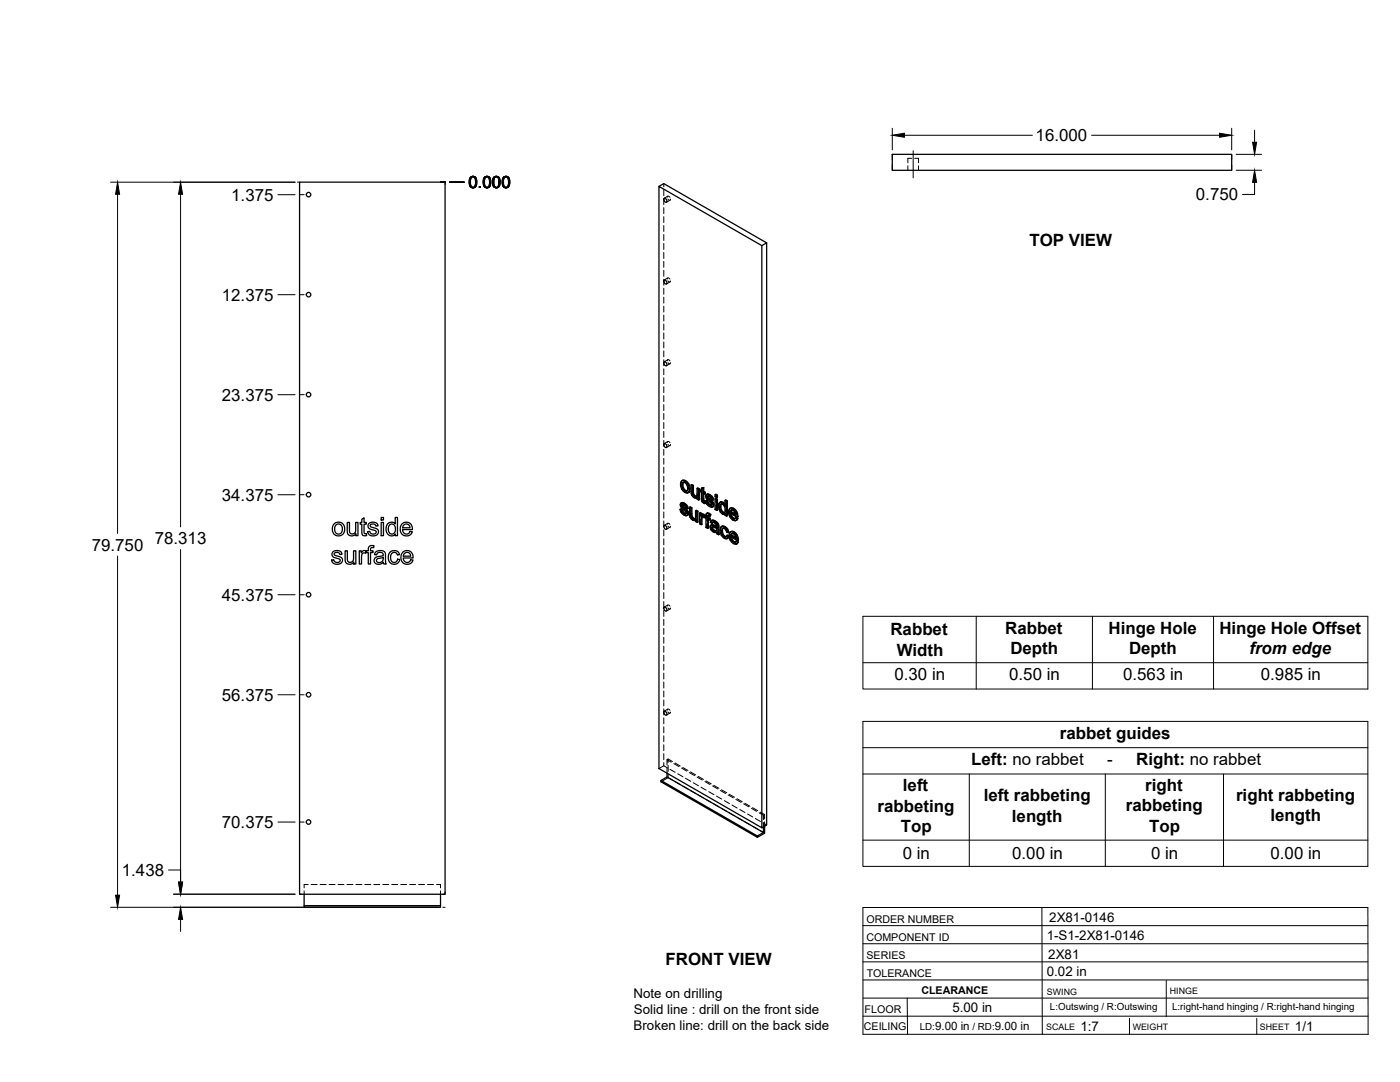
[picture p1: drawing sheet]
<svg xmlns="http://www.w3.org/2000/svg" width="559mm" height="432mm" viewBox="0 0 559 432" stroke-linecap="round" stroke-linejoin="round" font-family="sans-serif">
<!-- layer: Visible -->
<g fill="none" stroke="#000" stroke-width=".51">
<path d="M119.6 72.7h58.1v284.2h-58.1zM263 74.4l41.1 23.6v232.3l-41.1-23.6zM263 74.4l1.9-1.1 41.1 23.6M265.1 79.1a.93 .93 0 0 1 .9 .6 .93 .93 0 0 1-.2 1l-.8-.8zM356.2 61.6h135.4v6.4h-135.4zM304.1 98l1.9-1.1v232.3l-1.9 1.1M265.1 111.8a.93 .93 0 0 1 .9 .5 .93 .93 0 0 1-.2 1.1l-.8-.9zM265.1 144.4a.93 .93 0 0 1 .9 .5 .93 .93 0 0 1-.2 1.1l-.8-.9zM265.1 177a.93 .93 0 0 1 .9 .6 .93 .93 0 0 1-.2 1l-.8-.8zM272.2 191.8l.9-.2 .6 .2zM272.2 191.8l-.6 1.1 .5 2.3 .7 .9 1 .6h.8l.3-.3M272.3 193.6l.3 1.5"/>
<path d="M272.6 195.1l.3-.2 .8 .8-.3 .2zM272.8 192.5l-.2 .9M272.9 194.9l-.3-1.5-.3 .1 .2-.8 .5-.2 .9 .5 .5 1.4-.2 1.5h-.8M273.4 192l1 1a1.92 1.92 0 0 1 1 2M273.7 195.7l.5 .2M273.7 191.8l1.2 1.3M274.6 193.3l.5 1.9 .3-.2-.2 1.2M275.1 195.2l-.2 1.2 .3-.2-.6 .5M275.8 193.5l.7 .4 .3-.2v3.2M276.5 193.9v3.2l.3-.2 .3 .6M276.5 197.1l.3 .6 .3-.2 .5 .4M276.8 197.7l.4 .4h.9l-.3 .1"/>
<path d="M276.8 193.7l-.6-.3-.4 .1v2.9l.3 1.1 .8 1a.97 .97 0 0 0 1.4 .1v.6l.5 .4M277.2 198.1l.6 .1M278.2 194.9l.6 .4 .4-.2v4.3l-.4 .2v-4.3M278.3 198.6l-.3 .2M279.2 195.1l-.7-.4-.3 .2v2.6l-.4 .7M280 195.5l-.5 .1v.6l.5 .3v3.3l.6 .8 .7 .4 .3-.2-.1-.7-.6 .1M280 194.8l.9-.2v1.5M280.6 194.8v1.5l.3-.2 .6 .3M280.6 196.3l.6 .3 .3-.2v.6l-.3 .2v-.6M280.6 199.8l.7 .2M280.7 200l.8 .1M280.9 194.6l-.9 .2v1.1l-.5-.3"/>
<path d="M280.9 197v2.6M281.2 197.2l-.6-.4v2.9l.4 .1M281.6 199.9l.6 .2M282.1 197.3l1.3 .1M282.3 198.3l.6 .5M282.4 198.6l.2 .3a1.49 1.49 0 0 1 1.6 1l.2 .2M282.4 197.2l-.4 .2M282.5 197.4l.5 .2 .4-.2 .7 .6M282.5 199.9l-.6-.2-.3 .2 .4 1.2 .9 .9a1.24 1.24 0 0 0 1.6 .2M282.6 198.9l1.5 1.4 .3-.2 .4 .7M282.6 198v.1M282.7 198.4l-.1-.3-.3 .2 .1-.2 1 .3 .5 1 .6 .2"/>
<path d="M282.8 197.2l-.9 .3-.2 .9 .5 .9 1.7 1.7-.1 .7M283 197.6l.8 .6 .3-.2 .5 .7M283.8 198.2l.5 .7 .3-.2 .2 .8-.3 .1-.2-.7M285.4 199.1l.3-.2 .7 .3-.4 .2zM285.4 197.4l.3-.2 .7 .4-.4 .2zM285.4 199.1v4.2l.6 .4M285.4 197.4v.8l.6 .4M286.4 199.2v4.3l-.4 .2v-4.3M286.4 197.6v.8l-.4 .2v-.8M289.4 199.7l.6 .3 .3-.1v5.9l-.3 .2v-6M290.3 199.9l-.6-.4-.3 .2v2.1l-.5-.7M133.5 209l1.4-.6 1.8 .5 .8 1.3-.1 2.1-1 1.3-2 .2-1.1-.6-.6-1.8a2.86 2.86 0 0 1 .8-2.4z"/>
<path d="M134 209.6l1.3-.5 1.1 .9 .2 1.9-.9 1.1h-1.2l-.7-.6-.2-1.5zM137.8 219.8h.8l.1 3.8a1.32 1.32 0 0 0 1.7 .7 1.32 1.32 0 0 0 .7-1.7v-2.8h.9v5.3h-.8v-.8a1.87 1.87 0 0 1-2.2 .9 1.87 1.87 0 0 1-1.2-2.1zM138.6 208.5h.9v3.8a1.31 1.31 0 0 0 1.7 .7 1.31 1.31 0 0 0 .8-1.7v-2.8h.9v5.3h-.8v-.8a1.87 1.87 0 0 1-2.3 .8 1.87 1.87 0 0 1-1.2-2zM143.4 219.8h.8v.8a1.27 1.27 0 0 1 2-.6l.8-.2v-.9a1.5 1.5 0 0 1 2.3-1.1l-.1 .8a.82 .82 0 0 0-.9-.1 .82 .82 0 0 0-.4 .8v.5h1v.7h-1v4.6h-.9v-4.6h-.8v-.4l-.2 .7-.9-.2-.6 .5-.2 4h-.9zM144.4 207.2l.9-.5v1.8h.9v.7h-.9v3.3l.2 .4 .7 .1 .1 .7h-1.2l-.6-.4-.1-4.1h-.6v-.7h.6zM147.2 209l1.4-.6a1.81 1.81 0 0 1 2.3 1.4l-.9 .2a1.19 1.19 0 0 0-1.1-.9 1.19 1.19 0 0 0-1.2 .8l.4 .4 2.6 1a1.81 1.81 0 0 1-.2 2.2 1.81 1.81 0 0 1-2.2 .3l-1-.4-.6-1.2 .9-.2 .2 .7 .7 .4 1.4-.2a.75 .75 0 0 0 .2-.9 .75 .75 0 0 0-.9-.4l-1.2-.4a1.36 1.36 0 0 1-.8-2.2zM152.1 208.5h1v5.3h-1zM152.1 206.5h1v1h-1zM154.7 209.1l1.2-.7a1.81 1.81 0 0 1 1.9 .7v-2.6h.8v7.3h-.8v-.7a2.17 2.17 0 0 1-2.6 .5 2.17 2.17 0 0 1-1.1-2.5zM155.5 209.5l1.2-.4 .9 .9 .2 1.8-.8 1.2h-1.1l-.7-.8-.2-1.7zM160.4 209.1l1.1-.6h1.4l1 .6 .6 1.2 .1 1h-3.9l.3 1.1 .6 .6a1.44 1.44 0 0 0 2-.9l1 .1-.4 .8-1.2 .8h-1.5l-1.1-.6-.5-.8-.2-1.2 .2-1.1zM161.2 209.5l.6-.3h1l.6 .5 .3 .9h-3z"/>
<path d="M265.1 209.7a.93 .93 0 0 1 .9 .5 .93 .93 0 0 1-.2 1.1l-.8-.9zM271.4 203.3l.6 .2M271.9 200.7l1.3 .1M272 203.5l.4-.2 .2 .9-.3 .1zM272.1 201.7l.7 .5M272.2 202l.2 .4a1.49 1.49 0 0 1 1.6 .9l.3 .2M272.3 200.6l-.5 .2M272.3 204.3l.7 .7h.8M272.3 200.8l.6 .2 .3-.2 .8 .6M272.4 203.3l-.7-.2-.3 .2 .5 1.3 .8 .8a1.24 1.24 0 0 0 1.6 .2M272.4 202.4l1.5 1.3 .4-.2 .4 .7M272.5 201.4l-.1 .1"/>
<path d="M272.5 201.8l-.1-.3-.3 .2 .1-.2 1 .3 .5 1 .7 .3M272.6 204.2l.7 .6M272.7 200.6l-.9 .2-.3 .9 .6 1.1 1.6 1.6-.1 .7M272.9 201l.7 .6 .4-.2 .5 .7M273 205l.6 .1M273.6 201.6l.6 .7 .3-.2 .2 .8-.3 .2-.2-.8M273.7 205.1h-.1M273.9 203.7l.4 .6 .4-.1 .1 .7M274.3 204.3l.2 .8 .3-.2-.2 .6M274.5 205.1l-.2 .5 .3-.1-.4 .3M275.2 202.4l.7 .4 .3-.2v3.2M275.9 202.8v3.1l.3-.1 .3 .6"/>
<path d="M275.9 206l.3 .6 .3-.2 .4 .4M276.2 206.6l.4 .4h.9M276.2 202.6l-.7-.3-.3 .1v3.1l.3 1 .8 .9a.97 .97 0 0 0 1.4 .1M276.6 207l.6 .2M277.5 207l-.3 .2M277.6 203.8l.7 .4 .3-.2v4.3l-.3 .2v-4.3M277.7 207.5v.7l.6 .3M277.7 207.6l-.2 .1M278.6 204l-.7-.4-.3 .2v2.7l-.4 .7M279.2 204.7l.6 .4 .3-.2v.5l.4-.2M279.8 205.1v.6l.7-.5 .4 .1M280 206.4l.2 2.8-.3 .2v-2.2"/>
<path d="M280.1 204.9l-.6-.3-.3 .1v4.3l.7 .4M280.2 205.4l.7-.1 .6 .4M280.3 206.1v.1M280.6 205.4l.6 .5M281 206.6l-.8-.5-.2 .3 .3-.2-.1 .8M281.2 200.3l.1 .7M281.2 206.5l.6 .3v3.7l.6 .4M281.2 206.5v-.4l-.2 .5M281.2 206.5l-.2 .1M282.2 204.9h.9l.6 .4M282.2 200.1l.3-.2 .3 .8-.3 .2zM282.4 206.6l.7 .4 .3-.2v.6l-.3 .2v-.6"/>
<path d="M282.5 204.7l-.5 .2M282.5 200.9l.7 .6h.8M282.7 207.3v3.4l-.3 .2v-3.8l.7 .5M282.7 205.7v.7M282.8 205.1l.6 .4 .3-.2-.4 .8 .1-.6M282.8 200.7l.7 .7M283.1 204.9l-.6-.2-.5 .3-.2 1.2-.6-.3 .6-.1M283.2 201.5l.6 .2M283.3 206.1a.45 .45 0 0 0-.5-.5 .45 .45 0 0 0-.4 .6v.4l.3-.2 .7 .4M283.8 209.6l.8-.2 1.4 .5M283.9 201.7h-.1M284.1 210.7l.2 .6 .3-.2 .5 .5"/>
<path d="M284.1 200.3l.4 .6 .3-.1 .2 .7M284.2 210.4l-.1 .3 .3-.2 .2 .6M284.2 209.4l-.5 .2M284.3 211.3l.5 .5h1h-1M284.3 210.3l-.1 .1M284.4 207.8l.8 .3 .3-.2 .8 .6M284.4 210.3l.8 .3a.73 .73 0 0 1 .8 .6 .73 .73 0 0 1-.5 .8M284.4 210.3l-.2 .1M284.4 210.3v.2M284.5 200.9l.2 .8 .3-.2-.2 .6M284.5 208.4l-.4 .5 .6-.5 1.2 1a.48 .48 0 0 1 0 .8 .48 .48 0 0 1-.7-.3l-.9-.3M284.6 209.4l-1 .3-.2 1 .8 1.2 1 .6a.64 .64 0 0 1 1 .5l.6 .4"/>
<path d="M284.7 201.7l-.2 .5 .3-.1-.5 .3M284.7 207.6l-.8 .2M285.2 208.1l.8 .6 .3-.2 .4 .5M285.5 207.9l-.8-.3-.9 .3-.3 .5 .6 .5M286 208.7l.4 .5 .3-.2 .2 .7M286.4 209.2l.2 .6 .3-.1 .1 2.9M286.6 209.8l.1 3 .3-.2 .1 .6-.3 .2-.1-.6M287.4 202.4l.3 1.4M287.5 200.4h1.2l.6 .6M287.7 201.3h.7l.7 .8 .3 1.3-.3 1.2M287.7 201.3l-.3 1.1 .3-.2 .3 1.4M287.7 203.8l.3-.2 .8 .8-.5 .1z"/>
<path d="M287.8 201.2l-.1 .1M287.8 200.3l-.5 .2M288 201.2l-.3 1M288.1 212l.3 1.4 .3-.2 .7 .8M288.2 210.1l.9 .2 .3-.2 1 1M288.4 213.4l.7 .8h.8M288.4 200.6l.5 .5h.5M288.4 204.6h.7M288.5 209.9l-.6 .3M288.6 210.8l-.2 1M288.7 200.4l-.9-.1-.7 .3-.3 2.1 1 2 1.1 .6 .5-.2v.6l.6 .3M288.8 204.4l.4 .1"/>
<path d="M289.1 210.3l.8 .7a1.42 1.42 0 0 1 1 1.4l-.3 .2-.5-1.3M289.4 205.1l-.2 .2M289.4 210.1l-.9-.2-.7 .4-.4 1.9 1 2 1 .8h.7M290 213.7l.6 .4M290.6 212.6l-.6-.3-.7-1.2-.8-.3-.4 1.2 .3-.2 .3 1.4M290.6 214.1l.4-.1-.2 .5-.7 .5zM291 214l-.7-.5-.5 .8-.7-.1M291.3 202.9h.9a1.88 1.88 0 0 1 1.8 1.3M291.5 204.3l2 1.2-.5-1.5-.8-.5-.5 .2-.2 .6 .3-.2 1.7 1M291.5 212.3h.9a1.93 1.93 0 0 1 1.9 1.2M291.7 213.6l2 1.2-.5-1.4-.8-.5-.6 .2-.1 .5 .3-.1 1.7 .9M291.8 206.1l.8 .9 .8-.1"/>
<path d="M291.8 205.1l.3 .9M292 203.5l-.2 .6M292 215.5l.8 .8h.8M292 214.4l.3 .9M292.2 212.9l-.2 .6M292.5 203.1l1 .9a1.97 1.97 0 0 1 1 2.1M292.6 207l.6 .1M292.7 212.4l1 1a1.78 1.78 0 0 1 1 1.8v.2M292.8 216.3l.5 .2M292.8 202.9l-.9-.3-.9 .6-.2 1.4 .3 1.2 .7 1.1 1.2 .9 .8-.1 .7-.8M293 212.2l-.9-.2-1 .7-.1 1.2 .3 1.3 .7 1.2 1.1 .7h.8l.8-.8M293.3 207l-.1 .1"/>
<path d="M293.5 216.4l-.2 .1M293.5 206.7l.7 .4M293.7 204.3l.5 1.9 .3-.1-.3 .1M293.7 216l.7 .5M293.9 213.7l.5 1.9 .3-.2-.3 .2M294.2 206.4l-2.8-1.5 .4 1.2 .3-.1 .8 .8M294.4 215.8l-2.8-1.6 .4 1.3 .3-.2 .8 .9M294.5 206.9l-.7 .8M294.5 206.9l-.6-.4-.7 .6M294.7 216.3l-.7 .8M294.7 216.3l-.7-.5-.7 .7M132.8 220.3l1.6-.6a1.74 1.74 0 0 1 2.1 1.5l-.9 .1a1.2 1.2 0 0 0-1.1-.9 1.2 1.2 0 0 0-1.1 .8l.3 .4 2.7 1.1a1.91 1.91 0 0 1-.4 2.2 1.91 1.91 0 0 1-2.3 .2l-1-.7-.3-.9 .8-.1 .3 .6 .6 .4 1.4-.2a.75 .75 0 0 0 .2-.9 .75 .75 0 0 0-.8-.4l-1.3-.4a1.35 1.35 0 0 1-.8-2.2z"/>
<path d="M149.9 220.3l1.6-.6 1.4 .1 .7 .5 .6 4.8h-1l-.2-.7-1.2 .7-1.2 .1-.8-.4-.4-.7a1.74 1.74 0 0 1 2-2l.6-.1a.78 .78 0 0 0 .9-.8 .78 .78 0 0 0-.9-.7l-1.2 .2-.5 .7-.8-.1zM150.5 223.2l2.5-.8a1.61 1.61 0 0 1-.7 1.8 1.61 1.61 0 0 1-1.9-.1zM155.7 220.4l1-.6 1.6 .1 .9 .6 .3 .9-.9 .1a1.43 1.43 0 0 0-1.8-.9 1.43 1.43 0 0 0-.9 1.8l.1 1.1 .7 .8h1.2l.8-1.1 .9 .1-.5 1.1a2.48 2.48 0 0 1-3.2 .3 2.48 2.48 0 0 1-.8-3.2zM160.7 220.4l1-.6h1.5l1 .6 .5 1 .2 1.3h-3.9l.2 1 .8 .7a1.45 1.45 0 0 0 1.9-1l.9 .1-.5 1-.8 .5-1.9 .1-.9-.6-.5-.8-.2-1.2 .2-1.2zM161.5 220.9l.6-.4 1 .1 .6 .6 .2 .8h-2.9zM265.1 242.3a.93 .93 0 0 1 .9 .5 .93 .93 0 0 1-.2 1.1l-.8-.9zM265.1 283.8a.93 .93 0 0 1 .9 .6 .93 .93 0 0 1-.2 1l-.8-.8zM266.2 308.5v1.6l-2.4 1.4v.5l38.5 22.2v-.6l-38.5-22.1M266.2 310.1l38.5 22.1-2.4 1.4M304.7 330v2.2M305.2 329.7v2.8l-2.9 1.7M121.4 356.9v5.2h54.4v-.7h-54.4"/>
<path d="M175.8 356.9v4.5"/>
<circle cx="123.2" cy="77.7" r=".9"/>
<circle cx="123.2" cy="117.6" r=".9"/>
<circle cx="123.2" cy="157.5" r=".9"/>
<circle cx="123.2" cy="197.4" r=".9"/>
<circle cx="123.2" cy="237.3" r=".9"/>
<circle cx="123.2" cy="277.3" r=".9"/>
<circle cx="123.2" cy="328.1" r=".9"/>
</g>
<!-- layer: Hidden -->
<g fill="none" stroke="#000" stroke-width=".4">
<path d="M264.9 73.3v1.2M264.9 75.7v2.4M264.9 79.3v2.4M266.3 78.7l.4-.4 .7 .4M266.5 78.3l-1.4 .8M266.6 79.4l.7 .5 .3-.4M267.4 79.9l-1.4 .8M362.4 66.2v1.8M363.9 63.2h-1.5v1.8M365.1 63.2h1.5v1.8M366.6 66.2v1.8M264.9 82.9v2.4"/>
<path d="M264.9 86.4v2.4M264.9 90v2.4M264.9 93.6v2.4M264.9 97.2v2.3M264.9 100.7v2.4M264.9 104.3v2.4M264.9 107.9v2.4M264.9 111.4v2.4M264.9 115v2.4M264.9 118.6v2.4M266.3 111.4l.4-.5 .7 .5M266.5 110.9l-1.4 .9"/>
<path d="M266.6 112.1l.6 .4 .4-.4M267.4 112.5l-1.4 .8M264.9 122.2v2.3M264.9 125.8v2.3M264.9 129.3v2.4M264.9 132.9v2.4M264.9 136.5v2.3M264.9 140v2.4M264.9 143.6v2.4M264.9 147.2v2.4M264.9 150.7v2.4M264.9 154.3v2.4"/>
<path d="M264.9 157.9v2.4M266.3 144l.4-.5 .7 .5M266.5 143.6l-1.4 .8M266.6 144.7l.6 .5 .4-.5M267.4 145.1l-1.4 .9M264.9 161.5v2.4M264.9 165v2.4M264.9 168.6v2.4M264.9 172.2v2.4M264.9 175.7v2.4M264.9 179.3v2.4M266.3 176.6l.4-.4 .7 .5"/>
<path d="M266.5 176.2l-1.4 .8M266.6 177.3l.6 .5 .4-.4M267.4 177.8l-1.4 .8M264.9 182.9v2.4M264.9 186.5v2.3M264.9 190v2.4M264.9 193.6v2.4M264.9 197.2v2.4M271.9 193.1l.5 1.9-.3 .2M272.4 195l1.3 1.3-.3 .2M272.5 191.6l-.9 1.7M272.8 192.5l-.2 .1"/>
<path d="M272.9 192.4h.8l-.3 .2M273.7 192.4l.8 .9-.3 .2M273.7 196.3l.9 .3-.3 .2M274.5 195.8l-.3 .1M274.5 193.3l.3 1.4-.3 .2M274.8 194.7l-.1 .8-.5 .4M274.9 196.5l-.3 .1M276.2 193.4v3.3l-.3 .2M276.2 196.7l.2 .7-.3 .1M276.4 197.4l.4 .6-.3 .2M276.8 198l.6 .5-.3 .1M277.4 198.5l.8 .2 .4-.3-.3 .2"/>
<path d="M278.1 198.1h.1M278.3 198l-.4 .2M278.4 198.6h-.1M278.4 197.8l-.3 .3M278.5 194.7v2.8l-.4 .5M278.6 198.4v.7l-.3 .1M278.6 199.1l.6 .3M279.8 196l.5 .3-.3 .2M279.8 195.5v.5l-.3 .2M280 195.5l.3 .2M280.3 196.3l.1 3.4-.4 .2M280.3 194.6v1.1l-.3 .2"/>
<path d="M280.4 199.7l.2 .5-.3 .1M280.6 196.8l.3-.2v.4M280.9 196.6l.6 .4M281.9 199.7l.5 1.3-.3 .2M282 197.9l.1 .6-.3 .2M282.1 197.4l-.4 .6M282.1 198.5l.5 .7-.4 .1M282.3 197.2l-.5 .4M282.5 198l.3-.2-.2 .2M282.6 199.2l1.5 1.5-.3 .2M282.7 197.9l-.3 .2M282.8 197.8l.6 .2-.3 .2"/>
<path d="M283.4 198l.6 .5-.3 .2M284 198.5l.2 .7-.3 .2M284.2 199.2l.6 .3M285.7 197.2v.9l-.3 .1M285.7 198.9v1.5M285.7 198.1l.7 .3M289.7 199.5v2.1l-.3 .2M264.9 200.7v2.4M264.9 204.3v2.4M264.9 207.9v2.4M264.9 211.5v2.3M264.9 215v2.4"/>
<path d="M264.9 218.6v2.4M266.3 209.3l.4-.5 .7 .5M266.5 208.8l-1.4 .9M266.6 210l.6 .4 .4-.4M267.4 210.4l-1.4 .8M271.7 203.1l.5 1.3-.3 .2M271.8 201.3l.2 .6-.3 .2M271.9 200.8l-.4 .6M272 201.9l.4 .7-.3 .2M272.1 200.6l-.5 .4M272.2 204.4l1.1 1-.3 .1M272.3 201.4l.3-.1-.1 .1"/>
<path d="M272.4 202.6l1.6 1.5-.3 .2M272.6 201.3l-.4 .2M272.6 201.3l.6 .1-.3 .2M273.2 201.4l.6 .6-.3 .1M273.3 205.4l.8 .3-.3 .1M273.8 202l.3 .6-.4 .2M274 204.9l-.2 .1M274 204.1l.2 .5-.3 .2M274 204.9l-.3 .2 .3-.2M274.1 202.6l.6 .3M274.2 204.6l-.2 .3M274.5 205.6l-.4 .1"/>
<path d="M275.5 202.3l.1 3.3-.3 .2M275.6 205.6l.2 .7-.3 .2M275.8 206.3l.4 .6-.3 .2M276.2 206.9l.6 .5-.3 .2M276.8 207.4l.7 .2 .5-.3-.2 .2M277.5 207h.1M277.7 206.9l-.4 .2M277.8 206.7l-.3 .3M277.9 203.6v2.7l-.4 .6M278 207.3v.7l-.3 .2M278 208l.6 .3M279.5 207.3v1.6l-.3 .1"/>
<path d="M279.5 208.9l.7 .3M279.5 204.6v1.5M280.1 206.1l.8-.1-.3 .2M280.1 205.4v.1M280.2 206.1l.3-.2-.2 .2M280.4 205.2l-.6 .5M280.6 200.2l.5 .4-.3 .2M280.9 206l.4 .4M281.1 200.6l.5 .2M281.2 206.1l.3-.1-.2 .4M281.5 205.7v.1M281.5 206.3l.6 .3-.3 .2"/>
<path d="M281.5 206l-.2 .4M281.5 205.7l-.3 .3M281.8 205.8l.3 .2M282.1 209.1v1.2l-.3 .2M282.1 210.3l.6 .4M282.1 206.6v1.3M282.2 205l-.1 1-.3 .2M282.3 204.7l-.5 .4M282.4 201l1.1 1-.3 .1M282.4 207.1l.3-.2v.4M282.5 205.7l.4-.2-.2 .2M282.7 206.9l.7 .5"/>
<path d="M282.9 205.5l.4 .1-.4 .2M283.3 205.6l.3 .3M283.5 202l.8 .2-.3 .2M283.7 210.1l.4 1.1-.4 .2M283.8 208.3l.6 .4M283.8 209.6l-.4 .7M284 209.5l-.5 .3M284.1 211.2l.9 .9-.3 .2M284.1 207.7l-.6 .7M284.1 201.5h-.1M284.1 200.7l.2 .5-.3 .2M284.2 201.5l-.3 .2 .2-.2"/>
<path d="M284.2 207.6l-.4 .3M284.3 201.2l-.2 .3M284.4 208.4l.4-.1-.3 .1M284.5 210.2l.2-.1zM284.5 210.2l-.2 .1M284.6 210.1l-.4 .2M284.6 202.2h-.3M284.7 210.1l1.6 .5-.3 .2M284.8 208.3l.6 .1-.3 .2M285 212.1l.7 .2-.3 .2M285.4 208.4l.7 .7-.3 .2M285.7 212.3h.7l-.4 .1"/>
<path d="M285.7 201.6v1.6l-.3 .1M285.7 203.2l.7 .3M286 209.9l.3 .1M286 211.7l-.3 .2M286.1 209.1l.2 .7-.3 .2M286.2 211.5l-.4 .3M286.3 210.6l-.1 .9-.3 .2M286.3 209.8l-.3 .4M286.4 212.3l.1 .6-.3 .1M286.5 212.9l.6 .3M287.1 201.8l.2 1.3-.3 .2M287.3 200.7l-.2 1.1-.3 .2"/>
<path d="M287.3 203.1l.6 1.1-.4 .2M287.6 200.4l-.6 .5M287.7 211.4l.5 2-.3 .2M287.9 204.2l.8 .8-.3 .1M287.9 210.3l-.2 1.1-.3 .2M288 201.1h.7l-.3 .2M288 201.1l-.2 .1M288 201.1v.1M288.1 201.1l-.3 .1M288.2 213.4l1.2 1.3-.3 .1M288.2 210l-.6 .5M288.6 210.8l-.2 .1"/>
<path d="M288.7 210.7l.8 .1-.4 .1M288.7 205l.6 .1 .4-.2-.3 .2M288.7 201.1l.8 .8-.4 .2M289.4 201.1l.3 .5M289.4 214.7l1 .1M289.5 210.8l.5 .5-.3 .2M289.5 201.9l.3 1.5-.4 .2M289.5 205.1h-.1M289.7 204.9v.6l-.3 .2M289.7 205.5l.6 .3M289.8 203.4l-.2 .8-.4 .3 .3-.1M290 211.3l.3 .8-.3 .2"/>
<path d="M290 214.1l-.1 .1M290.3 212.1l.6 .3M290.3 213.5l-.6 .8M291.1 204.1l.5 1.9-.3 .2M291.3 213.5l.5 1.9-.3 .2M291.4 204.9l.4-.2v.4M291.6 206l1.3 1.4-.4 .2M291.6 202.7l-.8 1.6M291.6 214.2l.4-.2v.4M291.8 204.7l2.7 1.6M291.8 215.4l1.3 1.3-.3 .2M291.8 212.1l-.8 1.6"/>
<path d="M292 214l2.7 1.6M292 203.5l-.2 .1M292.1 203.4l.7 .1-.3 .1M292.2 212.9h-.2M292.3 212.7l.8 .1-.4 .2M292.8 203.5l.8 .8-.3 .2M292.9 207.4l1 .2-.3 .2M293.1 212.8l.7 .9-.3 .2M293.1 216.7l1 .3-.3 .2M293.4 206.9h.1M293.5 205.1l.4 .2M293.6 206.9l-.3 .1 .2-.1"/>
<path d="M293.6 216.3h.1M293.6 204.3l.3 1-.4 .2M293.7 216.3l-.2 .1M293.7 214.4l.4 .3M293.8 216.2l-.4 .2M293.8 213.7l.3 1-.4 .1M293.9 206.5l-.4 .4M294 215.8l-.3 .5M294.1 207.5l-.2 .1M294.3 216.9l-.2 .1M264.9 222.2v2.4M264.9 225.8v2.3"/>
<path d="M264.9 229.3v2.4M264.9 232.9v2.4M264.9 236.5v2.3M264.9 240.1v2.3M264.9 243.6v2.4M264.9 247.2v2.4M264.9 250.8v2.3M264.9 254.3v2.4M264.9 257.9v2.4M266.3 241.9l.4-.5 .7 .5M266.5 241.5l-1.4 .8M266.6 242.6l.6 .5 .4-.5"/>
<path d="M267.4 243l-1.4 .9M264.9 261.5v2.4M264.9 265v2.4M264.9 268.6v2.4M264.9 272.2v2.4M264.9 275.8v2.4M264.9 279.3v2.4M264.9 282.9v2.4M264.9 286.5v2.4M264.9 290v2.4M264.9 293.6v2.4M264.9 297.2v2.4"/>
<path d="M266.3 283.4l.4-.4 .7 .4M266.5 283l-1.4 .8M266.6 284.1l.6 .5 .4-.4M267.4 284.6l-1.4 .8M264.9 300.8v2.3M264.9 304.3v1.3M264.9 305.6l-1.9 1.1M264.9 305.6l1.5 .8M266.2 306.5v2M266.2 303.2l1.7 1M266.7 304.2v-1.3l-.5 .3v2.1M266.7 310.3l-2.9 1.7"/>
<path d="M266.7 305.4v2.4M266.7 309v1.3M266.7 302.9l1.7 1M266.7 310.3l1.7 1M267.4 307l2.1 1.2M269 304.8l2 1.1M269.4 304.5l2.1 1.2M269.4 311.9l2.1 1.2M270.5 308.8l2.1 1.2M272.1 306.5l2 1.2M272.5 306.3l2.1 1.2M272.5 313.7l2.1 1.2"/>
<path d="M273.6 310.6l2.1 1.2M275.1 308.3l2.1 1.2M275.6 308.1l2.1 1.1M275.6 315.5l2.1 1.2M276.7 312.4l2.1 1.2M278.3 310.1l2 1.2M278.7 309.8l2.1 1.2M278.7 317.3l2.1 1.2M279.8 314.2l2.1 1.1M281.3 311.9l2.1 1.2M281.8 311.6l2.1 1.2M281.8 319l2.1 1.2"/>
<path d="M282.9 315.9l2.1 1.2M284.4 313.7l2.1 1.2M284.9 313.4l2.1 1.2M286 317.7l2.1 1.2M287.5 315.5l2.1 1.2M288 315.2l2.1 1.2M289.1 319.5l2 1.2M290.6 317.2l2.1 1.2M291.1 317l2.1 1.2M293.7 319l2.1 1.2M294.2 318.7l2 1.3M284.9 320.8l2.1 1.2"/>
<path d="M288 322.6l2.1 1.2M291.1 324.4l2.1 1.2M292.2 321.3l2 1.2M294.2 326.2l2 1.2M295.3 323.1l2 1.2M296.8 320.8l2.1 1.2M297.3 320.5l2 1.2M297.3 328l2 1.1M298.4 324.8l2 1.2M299.9 322.6l2.1 1.2M300.4 322.3l2.1 1.2M300.4 329.7l2.1 1.2"/>
<path d="M301.5 326.6l2 1.2M303 324.4l1.7 1 .5-.3M303.5 324.1l1.7 1M303.5 331.5l1.7 1M304.6 328.4l1.4 .8M304.7 325.4v1.7M304.7 328.3v1.7M305.2 325.1v1.7M305.2 328v1.7M121.4 355.5v1.4M123 353h-1.6v1.3M124.2 353h2.4"/>
<path d="M127.8 353h2.4M131.3 353h2.4M134.9 353h2.4M138.5 353h2.4M142 353h2.4M145.6 353h2.4M149.2 353h2.4M152.8 353h2.4M156.4 353h2.3M159.9 353h2.4M163.5 353h2.4M167.1 353h2.4"/>
<path d="M170.6 353h2.4M174.2 353h1.6v1.3M175.8 355.5v1.4"/>
</g>
<!-- layer: Reference -->
<g fill="none" stroke="#000" stroke-width=".4">
<path d="M118.7 72.7h.9v.9M119.6 77.7h1.8M175.8 72.7h1.9M176.7 72.7h1v.9M356.2 61.6v2.1M356.2 65.8v2.2M491.6 61.6v2.1M491.6 65.8v2.2M119.6 117.6h1.8M119.6 157.5h1.8M119.6 197.4h1.8M119.6 237.3h1.8"/>
<path d="M119.6 277.3h1.8M119.6 328.1h1.8M119.6 356v.9h.9M177.7 356v.9h-1M176.7 362.1h1"/>
</g>
<!-- layer: Hidden Narrow -->
<path d="M276.2 196l-.4 .2M278.5 197l-.3 .2M280.3 198.8l-.3 .1M273.3 203.5l-.3 .1M275.5 204.9l-.3 .2M277.9 205.9l-.3 .2M282.1 205.6l-.3 .2M283.5 200.1l-.3 .1M285.3 210.3l-.3 .2M286.3 210.9l-.3 .2" fill="none" stroke="#000" stroke-width=".4"/>
<!-- layer: Visible Narrow -->
<path d="M276.8 196.1l-.3 .2M280.9 199.2l-.3 .1M283.5 199.3l-.3 .2M273.3 202.7l-.3 .2M276.2 205l-.3 .2M282.7 206l-.3 .2M285.2 209.6l-.3 .2M287 210.4l-.4 .1M287 211.3l-.4 .2" fill="none" stroke="#000" stroke-width=".4"/>
<!-- layer: Titleblock -->
<path d="M344.4 362.2h201.6l.1 50.6h-201.7zM344.4 376.6h201.6M344.4 369.4h201.6M415.9 362.2l.1 50.6M344.4 383.9h201.6M344.4 398.3h201.6M344.4 391.1h201.6M362.1 398.3l.1 14.4M465.5 391.3v14.4M344.4 405.5h201.7M450.8 406.4v6.4M501.6 406.4v6.4" fill="none" stroke="#000" stroke-width=".4"/>
<!-- layer: Custom Tables -->
<path d="M344.4 246h201.6v29h-201.6zM389.7 246v29M436 246v29M484.4 246v29M344.4 264.5h201.6M344.4 287.9h201.6v57.9h-201.6zM344.4 298.4h201.6M344.4 308.9h201.6M386.9 308.9v36.9M441.2 308.9v36.9M488.4 308.9v36.9M344.4 335.3h201.6" fill="none" stroke="#000" stroke-width=".4"/>
<!-- layer: FD_Dimensions -->
<g fill="none" stroke="#000" stroke-width=".4">
<path d="M356.2 51.2v8.6M361 54h51.1M435.7 54h51.1M491.6 51.2v8.6M500.8 51.9v4.9M44.1 72.7h73.7M46.9 77.5v135.4M72.1 77.5v132.8M110.9 77.7h6.9M179.4 72.7h5.8M493.4 61.6h10.2M493.4 67.9h10.2"/>
<path d="M500.8 72.8v4.8h-4.9M110.9 117.6h6.9M110.9 157.5h6.9M110.9 197.4h6.9M72.1 219.3v132.7M46.9 221.9v135.4M110.9 237.3h6.9M110.9 277.3h6.9M110.9 328.1h6.9M67.2 347.2h4.9M69.3 356.8h48.5M44.1 362.1h130.8"/>
<path d="M72.1 366.9v4.8"/>
</g>
<path d="M356.2 54l4.8-.8v1.6zM486.8 53.2l4.8 .8-4.8 .8zM500 56.8h1.6l-.8 4.8zM46.9 72.7l.8 4.8h-1.6zM72.1 72.7l.8 4.8h-1.6zM500.8 67.9l.8 4.9h-1.6zM46.1 357.3h1.6l-.8 4.8zM71.3 352h1.6l-.8 4.8zM72.1 362.1l.8 4.8h-1.6z" fill="#000" stroke="#000" stroke-width=".4"/>
<!-- layer: Smart Centers -->
<path d="M364.5 60.1v10.9" fill="none" stroke="#000" stroke-width=".4"/>
<g font-size="6.7">
<text x="413.4" y="56.3">16.000</text>
<text x="187" y="75.1">0.000</text>
<text x="92.3" y="80.1">1.375</text>
<text x="477.4" y="80">0.750</text>
<text x="410.9" y="98.2">TOP VIEW</text>
<text x="88.6" y="120">12.375</text>
<text x="88.6" y="159.9">23.375</text>
<text x="88.6" y="199.8">34.375</text>
<text x="36.6" y="219.8">79.750</text>
<text x="61.8" y="217.1">78.313</text>
<text x="88.6" y="239.7">45.375</text>
<text x="355.4" y="253.6">Rabbet</text>
<text x="401.2" y="252.9">Rabbet</text>
<text x="442.5" y="252.9">Hinge Hole</text>
<text x="486.7" y="252.9">Hinge Hole Offset</text>
<text x="357.9" y="261.6">Width</text>
<text x="403.3" y="261">Depth</text>
<text x="450.6" y="261">Depth</text>
<text x="498.7" y="261">from edge</text>
<text x="357" y="271.4">0.30 in</text>
<text x="402.8" y="271.4">0.50 in</text>
<text x="448.3" y="271.4">0.563 in</text>
<text x="503.3" y="271.4">0.985 in</text>
<text x="88.6" y="279.6">56.375</text>
<text x="423" y="294.8">rabbet guides</text>
<text x="387.6" y="305.4">Left: no rabbet</text>
<text x="441.9" y="305.4">-</text>
<text x="453.5" y="305.4">Right: no rabbet</text>
<text x="360.4" y="315.8">left</text>
<text x="457.1" y="315.8">right</text>
<text x="350.3" y="323.9">rabbeting</text>
<text x="392.7" y="319.8">left rabbeting</text>
<text x="449.4" y="323.8">rabbeting</text>
<text x="493.4" y="319.8">right rabbeting</text>
<text x="403.9" y="327.9">length</text>
<text x="507" y="327.8">length</text>
<text x="88.6" y="330.4">70.375</text>
<text x="359.5" y="331.9">Top</text>
<text x="458.6" y="331.9">Top</text>
<text x="360.3" y="342.9">0 in</text>
<text x="404" y="342.9">0.00 in</text>
<text x="459.4" y="342.9">0 in</text>
<text x="507.1" y="342.9">0.00 in</text>
<text x="48.6" y="349.6">1.438</text>
<text x="265.7" y="385.2">FRONT VIEW</text>
</g>
<g font-size="5.3">
<text x="418.8" y="368">2X81-0146</text>
<text x="417.8" y="375.1">1-S1-2X81-0146</text>
<text x="418.4" y="382.5">2X81</text>
<text x="417.8" y="389.5">0.02 in</text>
<text x="252.9" y="398.4">Note on drilling</text>
<text x="253" y="404.9">Solid line : drill on the front side</text>
<text x="380.1" y="404">5.00 in</text>
<text x="252.9" y="411.2">Broken line: drill on the back side</text>
<text x="431.3" y="411.5">1:7</text>
<text x="516.9" y="411.5">1/1</text>
</g>
<g font-size="4.6">
<text x="373.2" y="411.2">9.00 in</text>
<text x="397" y="411.2">9.00 in</text>
</g>
<g font-size="4.3">
<text x="345.8" y="368.4">ORDER NUMBER</text>
<text x="345.8" y="375.5">COMPONENT ID</text>
<text x="345.8" y="382.7">SERIES</text>
<text x="345.9" y="389.9">TOLERANCE</text>
<text x="367.7" y="396.7">CLEARANCE</text>
<text x="345.1" y="404.3">FLOOR</text>
<text x="344.8" y="411.1">CEILING</text>
</g>
<g font-size="3.9">
<text x="419.1" y="403.1">L:Outswing / R:Outswing</text>
<text x="467.8" y="403.1">L:right-hand hinging / R:right-hand hinging</text>
<text x="367.1" y="411.2">LD:</text>
<text x="388.2" y="411.2">/ RD:</text>
</g>
<g font-size="3.5">
<text x="417.9" y="397">SWING</text>
<text x="466.9" y="396.9">HINGE</text>
<text x="417.5" y="410.9">SCALE</text>
<text x="452.1" y="410.9">WEIGHT</text>
<text x="502.9" y="410.9">SHEET</text>
</g>
</svg>
